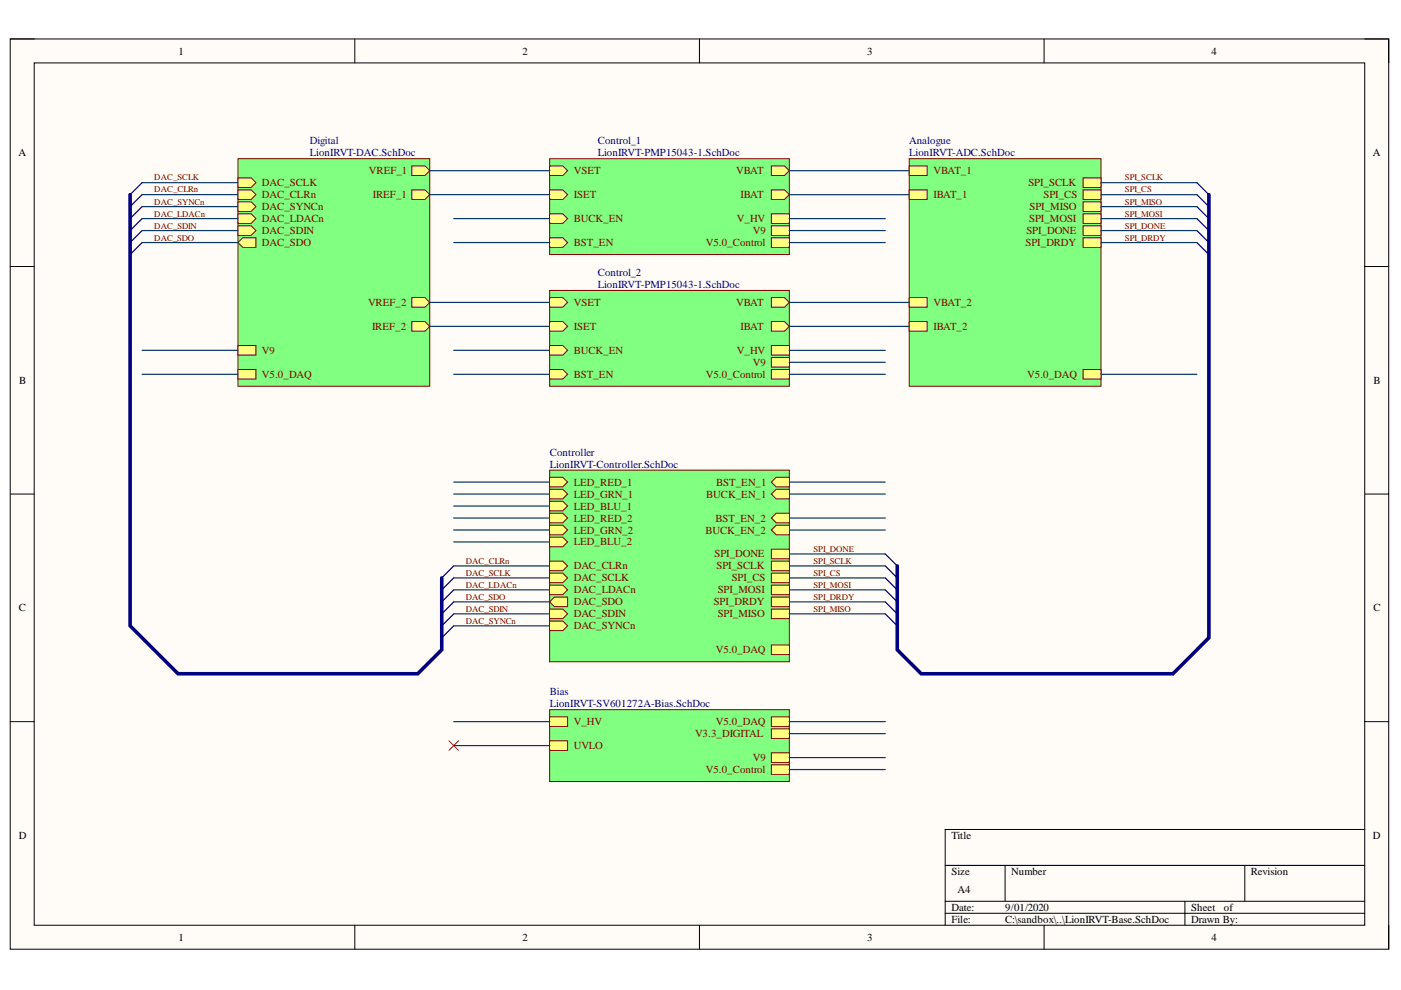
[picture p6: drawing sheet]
<svg xmlns="http://www.w3.org/2000/svg" width="297mm" height="210mm" viewBox="0 0 297 210" stroke-linecap="round" stroke-linejoin="round" font-family="sans-serif">
<path d="M2.2 8.3h292.2v193h-292.2z" fill-rule="evenodd" fill="#fffcf8"/>
<path d="M2.2 8.3h292.2v193h-292.2z" fill="none" stroke="#000" stroke-width=".21"/>
<path d="M7.2 13.3h282.2v182.9h-282.2z" fill-rule="evenodd" fill="#fffcf8"/>
<g fill="none" stroke="#000" stroke-width=".21">
<path d="M2.2 8.3h5M7.2 13.3h282.2v182.9h-282.2zM75.2 8.3v5M148.3 8.3v5M221.4 8.3v5M289.4 8.3h5v5M2.2 56.5h5M289.4 56.5h5M2.2 104.8h5M289.4 104.8h5M2.2 153h5M289.4 153h5"/>
<path d="M289.4 175.9h-89v20.3M75.2 196.2v5.1M148.3 196.2v5.1M200.4 183.5h89M200.4 191.1h89M200.4 193.6h89M213.1 183.5v7.6M221.4 196.2v5.1M251.2 191.1v5.1M263.9 183.5v7.6M294.4 196.2v5.1"/>
</g>
<path d="M50.5 33.6h40.6v48.3h-40.6z" fill-rule="evenodd" fill="#80ff80"/>
<path d="M50.5 33.6h40.6v48.3h-40.6z" fill="none" stroke="#800000" stroke-width=".21"/>
<path d="M50.5 73.3h3.8v2h-3.8z" fill-rule="evenodd" fill="#ffff80"/>
<path d="M50.5 73.3h3.8v2h-3.8z" fill="none" stroke="#800000" stroke-width=".21"/>
<path d="M50.5 37.7h2.7l1.1 1-1.1 1h-2.7z" fill-rule="evenodd" fill="#ffff80"/>
<path d="M50.5 37.7h2.7l1.1 1-1.1 1h-2.7z" fill="none" stroke="#800000" stroke-width=".21"/>
<path d="M87.3 40.3h2.8l1 1-1 1h-2.8z" fill-rule="evenodd" fill="#ffff80"/>
<path d="M87.3 40.3h2.8l1 1-1 1h-2.8z" fill="none" stroke="#800000" stroke-width=".21"/>
<path d="M50.5 42.8h2.7l1.1 1-1.1 1h-2.7z" fill-rule="evenodd" fill="#ffff80"/>
<path d="M50.5 42.8h2.7l1.1 1-1.1 1h-2.7z" fill="none" stroke="#800000" stroke-width=".21"/>
<path d="M87.3 63.1h2.8l1 1-1 1h-2.8z" fill-rule="evenodd" fill="#ffff80"/>
<path d="M87.3 63.1h2.8l1 1-1 1h-2.8z" fill="none" stroke="#800000" stroke-width=".21"/>
<path d="M50.5 40.3h2.7l1.1 1-1.1 1h-2.7z" fill-rule="evenodd" fill="#ffff80"/>
<path d="M50.5 40.3h2.7l1.1 1-1.1 1h-2.7z" fill="none" stroke="#800000" stroke-width=".21"/>
<path d="M50.5 45.3h2.7l1.1 1-1.1 1.1h-2.7z" fill-rule="evenodd" fill="#ffff80"/>
<path d="M50.5 45.3h2.7l1.1 1-1.1 1.1h-2.7z" fill="none" stroke="#800000" stroke-width=".21"/>
<path d="M50.5 78.3h3.8v2.1h-3.8z" fill-rule="evenodd" fill="#ffff80"/>
<path d="M50.5 78.3h3.8v2.1h-3.8z" fill="none" stroke="#800000" stroke-width=".21"/>
<path d="M50.5 47.9h2.7l1.1 1-1.1 1h-2.7z" fill-rule="evenodd" fill="#ffff80"/>
<path d="M50.5 47.9h2.7l1.1 1-1.1 1h-2.7z" fill="none" stroke="#800000" stroke-width=".21"/>
<path d="M87.3 35.2h2.8l1 1-1 1h-2.8z" fill-rule="evenodd" fill="#ffff80"/>
<path d="M87.3 35.2h2.8l1 1-1 1h-2.8z" fill="none" stroke="#800000" stroke-width=".21"/>
<path d="M50.5 51.4l1-1h2.8v2h-2.8z" fill-rule="evenodd" fill="#ffff80"/>
<path d="M50.5 51.4l1-1h2.8v2h-2.8z" fill="none" stroke="#800000" stroke-width=".21"/>
<path d="M87.3 68.2h2.8l1 1-1 1h-2.8z" fill-rule="evenodd" fill="#ffff80"/>
<path d="M87.3 68.2h2.8l1 1-1 1h-2.8z" fill="none" stroke="#800000" stroke-width=".21"/>
<path d="M116.5 33.6h50.9v20.4h-50.9z" fill-rule="evenodd" fill="#80ff80"/>
<path d="M116.5 33.6h50.9v20.4h-50.9z" fill="none" stroke="#800000" stroke-width=".21"/>
<path d="M163.5 35.2h2.8l1.1 1-1.1 1h-2.8z" fill-rule="evenodd" fill="#ffff80"/>
<path d="M163.5 35.2h2.8l1.1 1-1.1 1h-2.8z" fill="none" stroke="#800000" stroke-width=".21"/>
<path d="M163.5 45.3h3.9v2.1h-3.9z" fill-rule="evenodd" fill="#ffff80"/>
<path d="M163.5 45.3h3.9v2.1h-3.9z" fill="none" stroke="#800000" stroke-width=".21"/>
<path d="M163.5 50.4h3.9v2h-3.9z" fill-rule="evenodd" fill="#ffff80"/>
<path d="M163.5 50.4h3.9v2h-3.9z" fill="none" stroke="#800000" stroke-width=".21"/>
<path d="M163.5 40.3h2.8l1.1 1-1.1 1h-2.8z" fill-rule="evenodd" fill="#ffff80"/>
<path d="M163.5 40.3h2.8l1.1 1-1.1 1h-2.8z" fill="none" stroke="#800000" stroke-width=".21"/>
<path d="M116.5 40.3h2.8l1 1-1 1h-2.8z" fill-rule="evenodd" fill="#ffff80"/>
<path d="M116.5 40.3h2.8l1 1-1 1h-2.8z" fill="none" stroke="#800000" stroke-width=".21"/>
<path d="M116.5 45.3h2.8l1 1-1 1.1h-2.8z" fill-rule="evenodd" fill="#ffff80"/>
<path d="M116.5 45.3h2.8l1 1-1 1.1h-2.8z" fill="none" stroke="#800000" stroke-width=".21"/>
<path d="M163.5 47.9h3.9v2h-3.9z" fill-rule="evenodd" fill="#ffff80"/>
<path d="M163.5 47.9h3.9v2h-3.9z" fill="none" stroke="#800000" stroke-width=".21"/>
<path d="M116.5 50.4h2.8l1 1-1 1h-2.8z" fill-rule="evenodd" fill="#ffff80"/>
<path d="M116.5 50.4h2.8l1 1-1 1h-2.8z" fill="none" stroke="#800000" stroke-width=".21"/>
<path d="M116.5 35.2h2.8l1 1-1 1h-2.8z" fill-rule="evenodd" fill="#ffff80"/>
<path d="M116.5 35.2h2.8l1 1-1 1h-2.8z" fill="none" stroke="#800000" stroke-width=".21"/>
<path d="M192.8 33.6h40.6v48.3h-40.6z" fill-rule="evenodd" fill="#80ff80"/>
<path d="M192.8 33.6h40.6v48.3h-40.6z" fill="none" stroke="#800000" stroke-width=".21"/>
<path d="M192.8 68.2h3.8v2h-3.8z" fill-rule="evenodd" fill="#ffff80"/>
<path d="M192.8 68.2h3.8v2h-3.8z" fill="none" stroke="#800000" stroke-width=".21"/>
<path d="M229.6 47.9h3.8v2h-3.8z" fill-rule="evenodd" fill="#ffff80"/>
<path d="M229.6 47.9h3.8v2h-3.8z" fill="none" stroke="#800000" stroke-width=".21"/>
<path d="M229.6 37.7h3.8v2h-3.8z" fill-rule="evenodd" fill="#ffff80"/>
<path d="M229.6 37.7h3.8v2h-3.8z" fill="none" stroke="#800000" stroke-width=".21"/>
<path d="M192.8 40.3h3.8v2h-3.8z" fill-rule="evenodd" fill="#ffff80"/>
<path d="M192.8 40.3h3.8v2h-3.8z" fill="none" stroke="#800000" stroke-width=".21"/>
<path d="M229.6 40.3h3.8v2h-3.8z" fill-rule="evenodd" fill="#ffff80"/>
<path d="M229.6 40.3h3.8v2h-3.8z" fill="none" stroke="#800000" stroke-width=".21"/>
<path d="M192.8 35.2h3.8v2h-3.8z" fill-rule="evenodd" fill="#ffff80"/>
<path d="M192.8 35.2h3.8v2h-3.8z" fill="none" stroke="#800000" stroke-width=".21"/>
<path d="M229.6 50.4h3.8v2h-3.8z" fill-rule="evenodd" fill="#ffff80"/>
<path d="M229.6 50.4h3.8v2h-3.8z" fill="none" stroke="#800000" stroke-width=".21"/>
<path d="M192.8 63.1h3.8v2h-3.8z" fill-rule="evenodd" fill="#ffff80"/>
<path d="M192.8 63.1h3.8v2h-3.8z" fill="none" stroke="#800000" stroke-width=".21"/>
<path d="M229.6 42.8h3.8v2h-3.8z" fill-rule="evenodd" fill="#ffff80"/>
<path d="M229.6 42.8h3.8v2h-3.8z" fill="none" stroke="#800000" stroke-width=".21"/>
<path d="M229.6 78.4h3.8v2h-3.8z" fill-rule="evenodd" fill="#ffff80"/>
<path d="M229.6 78.4h3.8v2h-3.8z" fill="none" stroke="#800000" stroke-width=".21"/>
<path d="M229.6 45.3h3.8v2.1h-3.8z" fill-rule="evenodd" fill="#ffff80"/>
<path d="M229.6 45.3h3.8v2.1h-3.8z" fill="none" stroke="#800000" stroke-width=".21"/>
<path d="M116.5 150.5h50.9v15.2h-50.9z" fill-rule="evenodd" fill="#80ff80"/>
<path d="M116.5 150.5h50.9v15.2h-50.9z" fill="none" stroke="#800000" stroke-width=".21"/>
<path d="M116.5 152h3.8v2h-3.8z" fill-rule="evenodd" fill="#ffff80"/>
<path d="M116.5 152h3.8v2h-3.8z" fill="none" stroke="#800000" stroke-width=".21"/>
<path d="M163.5 162.1h3.9v2.1h-3.9z" fill-rule="evenodd" fill="#ffff80"/>
<path d="M163.5 162.1h3.9v2.1h-3.9z" fill="none" stroke="#800000" stroke-width=".21"/>
<path d="M116.5 157.1h3.8v2h-3.8z" fill-rule="evenodd" fill="#ffff80"/>
<path d="M116.5 157.1h3.8v2h-3.8z" fill="none" stroke="#800000" stroke-width=".21"/>
<path d="M163.5 159.6h3.9v2h-3.9z" fill-rule="evenodd" fill="#ffff80"/>
<path d="M163.5 159.6h3.9v2h-3.9z" fill="none" stroke="#800000" stroke-width=".21"/>
<path d="M163.5 154.5h3.9v2.1h-3.9z" fill-rule="evenodd" fill="#ffff80"/>
<path d="M163.5 154.5h3.9v2.1h-3.9z" fill="none" stroke="#800000" stroke-width=".21"/>
<path d="M163.5 152h3.9v2h-3.9z" fill-rule="evenodd" fill="#ffff80"/>
<path d="M163.5 152h3.9v2h-3.9z" fill="none" stroke="#800000" stroke-width=".21"/>
<path d="M116.5 61.6h50.9v20.3h-50.9z" fill-rule="evenodd" fill="#80ff80"/>
<path d="M116.5 61.6h50.9v20.3h-50.9z" fill="none" stroke="#800000" stroke-width=".21"/>
<path d="M163.5 63.1h2.8l1.1 1-1.1 1h-2.8z" fill-rule="evenodd" fill="#ffff80"/>
<path d="M163.5 63.1h2.8l1.1 1-1.1 1h-2.8z" fill="none" stroke="#800000" stroke-width=".21"/>
<path d="M163.5 73.3h3.9v2h-3.9z" fill-rule="evenodd" fill="#ffff80"/>
<path d="M163.5 73.3h3.9v2h-3.9z" fill="none" stroke="#800000" stroke-width=".21"/>
<path d="M163.5 78.3h3.9v2.1h-3.9z" fill-rule="evenodd" fill="#ffff80"/>
<path d="M163.5 78.3h3.9v2.1h-3.9z" fill="none" stroke="#800000" stroke-width=".21"/>
<path d="M163.5 68.2h2.8l1.1 1-1.1 1h-2.8z" fill-rule="evenodd" fill="#ffff80"/>
<path d="M163.5 68.2h2.8l1.1 1-1.1 1h-2.8z" fill="none" stroke="#800000" stroke-width=".21"/>
<path d="M116.5 68.2h2.8l1 1-1 1h-2.8z" fill-rule="evenodd" fill="#ffff80"/>
<path d="M116.5 68.2h2.8l1 1-1 1h-2.8z" fill="none" stroke="#800000" stroke-width=".21"/>
<path d="M116.5 73.3h2.8l1 1-1 1h-2.8z" fill-rule="evenodd" fill="#ffff80"/>
<path d="M116.5 73.3h2.8l1 1-1 1h-2.8z" fill="none" stroke="#800000" stroke-width=".21"/>
<path d="M163.5 75.8h3.9v2h-3.9z" fill-rule="evenodd" fill="#ffff80"/>
<path d="M163.5 75.8h3.9v2h-3.9z" fill="none" stroke="#800000" stroke-width=".21"/>
<path d="M116.5 78.3h2.8l1 1.1-1 1h-2.8z" fill-rule="evenodd" fill="#ffff80"/>
<path d="M116.5 78.3h2.8l1 1.1-1 1h-2.8z" fill="none" stroke="#800000" stroke-width=".21"/>
<path d="M116.5 63.1h2.8l1 1-1 1h-2.8z" fill-rule="evenodd" fill="#ffff80"/>
<path d="M116.5 63.1h2.8l1 1-1 1h-2.8z" fill="none" stroke="#800000" stroke-width=".21"/>
<path d="M116.5 99.7h50.9v40.6h-50.9z" fill-rule="evenodd" fill="#80ff80"/>
<path d="M116.5 99.7h50.9v40.6h-50.9z" fill="none" stroke="#800000" stroke-width=".21"/>
<path d="M116.5 103.7h2.8l1 1.1-1 1h-2.8z" fill-rule="evenodd" fill="#ffff80"/>
<path d="M116.5 103.7h2.8l1 1.1-1 1h-2.8z" fill="none" stroke="#800000" stroke-width=".21"/>
<path d="M116.5 119h2.8l1 1-1 1h-2.8z" fill-rule="evenodd" fill="#ffff80"/>
<path d="M116.5 119h2.8l1 1-1 1h-2.8z" fill="none" stroke="#800000" stroke-width=".21"/>
<path d="M163.5 119h3.9v2h-3.9z" fill-rule="evenodd" fill="#ffff80"/>
<path d="M163.5 119h3.9v2h-3.9z" fill="none" stroke="#800000" stroke-width=".21"/>
<path d="M163.5 116.4h3.9v2.1h-3.9z" fill-rule="evenodd" fill="#ffff80"/>
<path d="M163.5 116.4h3.9v2.1h-3.9z" fill="none" stroke="#800000" stroke-width=".21"/>
<path d="M116.5 101.2h2.8l1 1-1 1h-2.8z" fill-rule="evenodd" fill="#ffff80"/>
<path d="M116.5 101.2h2.8l1 1-1 1h-2.8z" fill="none" stroke="#800000" stroke-width=".21"/>
<path d="M116.5 113.9h2.8l1 1-1 1h-2.8z" fill-rule="evenodd" fill="#ffff80"/>
<path d="M116.5 113.9h2.8l1 1-1 1h-2.8z" fill="none" stroke="#800000" stroke-width=".21"/>
<path d="M116.5 121.5h2.8l1 1-1 1h-2.8z" fill-rule="evenodd" fill="#ffff80"/>
<path d="M116.5 121.5h2.8l1 1-1 1h-2.8z" fill="none" stroke="#800000" stroke-width=".21"/>
<path d="M163.5 124.1h3.9v2h-3.9z" fill-rule="evenodd" fill="#ffff80"/>
<path d="M163.5 124.1h3.9v2h-3.9z" fill="none" stroke="#800000" stroke-width=".21"/>
<path d="M163.5 121.5h3.9v2h-3.9z" fill-rule="evenodd" fill="#ffff80"/>
<path d="M163.5 121.5h3.9v2h-3.9z" fill="none" stroke="#800000" stroke-width=".21"/>
<path d="M163.5 129.1h3.9v2.1h-3.9z" fill-rule="evenodd" fill="#ffff80"/>
<path d="M163.5 129.1h3.9v2.1h-3.9z" fill="none" stroke="#800000" stroke-width=".21"/>
<path d="M164.6 101.2h2.8v2h-2.8l-1.1-1z" fill-rule="evenodd" fill="#ffff80"/>
<path d="M164.6 101.2h2.8v2h-2.8l-1.1-1z" fill="none" stroke="#800000" stroke-width=".21"/>
<path d="M163.5 126.6h3.9v2h-3.9z" fill-rule="evenodd" fill="#ffff80"/>
<path d="M163.5 126.6h3.9v2h-3.9z" fill="none" stroke="#800000" stroke-width=".21"/>
<path d="M163.5 136.8h3.9v2h-3.9z" fill-rule="evenodd" fill="#ffff80"/>
<path d="M163.5 136.8h3.9v2h-3.9z" fill="none" stroke="#800000" stroke-width=".21"/>
<path d="M116.5 106.3h2.8l1 1-1 1h-2.8z" fill-rule="evenodd" fill="#ffff80"/>
<path d="M116.5 106.3h2.8l1 1-1 1h-2.8z" fill="none" stroke="#800000" stroke-width=".21"/>
<path d="M116.5 124.1h2.8l1 1-1 1h-2.8z" fill-rule="evenodd" fill="#ffff80"/>
<path d="M116.5 124.1h2.8l1 1-1 1h-2.8z" fill="none" stroke="#800000" stroke-width=".21"/>
<path d="M116.5 108.8h2.8l1 1-1 1.1h-2.8z" fill-rule="evenodd" fill="#ffff80"/>
<path d="M116.5 108.8h2.8l1 1-1 1.1h-2.8z" fill="none" stroke="#800000" stroke-width=".21"/>
<path d="M116.5 127.6l1-1h2.8v2h-2.8z" fill-rule="evenodd" fill="#ffff80"/>
<path d="M116.5 127.6l1-1h2.8v2h-2.8z" fill="none" stroke="#800000" stroke-width=".21"/>
<path d="M116.5 129.1h2.8l1 1-1 1.1h-2.8z" fill-rule="evenodd" fill="#ffff80"/>
<path d="M116.5 129.1h2.8l1 1-1 1.1h-2.8z" fill="none" stroke="#800000" stroke-width=".21"/>
<path d="M163.5 104.8l1.1-1.1h2.8v2.1h-2.8z" fill-rule="evenodd" fill="#ffff80"/>
<path d="M163.5 104.8l1.1-1.1h2.8v2.1h-2.8z" fill="none" stroke="#800000" stroke-width=".21"/>
<path d="M116.5 111.4h2.8l1 1-1 1h-2.8z" fill-rule="evenodd" fill="#ffff80"/>
<path d="M116.5 111.4h2.8l1 1-1 1h-2.8z" fill="none" stroke="#800000" stroke-width=".21"/>
<path d="M163.5 112.4l1.1-1h2.8v2h-2.8z" fill-rule="evenodd" fill="#ffff80"/>
<path d="M163.5 112.4l1.1-1h2.8v2h-2.8z" fill="none" stroke="#800000" stroke-width=".21"/>
<path d="M163.5 109.8l1.1-1h2.8v2.1h-2.8z" fill-rule="evenodd" fill="#ffff80"/>
<path d="M163.5 109.8l1.1-1h2.8v2.1h-2.8z" fill="none" stroke="#800000" stroke-width=".21"/>
<path d="M116.5 131.7h2.8l1 1-1 1h-2.8z" fill-rule="evenodd" fill="#ffff80"/>
<path d="M116.5 131.7h2.8l1 1-1 1h-2.8z" fill="none" stroke="#800000" stroke-width=".21"/>
<path d="M95.2 157.1l2 2M97.2 157.1l-2 2" fill="none" stroke="#f00" stroke-width=".21"/>
<g fill="none" stroke="#000080" stroke-width=".25">
<path d="M30.1 38.7l-2.5 2.6M253.8 38.7l2.5 2.6M30.1 41.3l-2.5 2.5M30.1 43.8l-2.5 2.5M30.1 46.3l-2.5 2.6M30.1 48.9l-2.5 2.5M30.1 51.4l-2.5 2.6M253.8 51.4l2.5 2.6M253.8 48.9l2.5 2.5M253.8 46.4l2.5 2.5M253.8 43.8l2.5 2.6M253.8 41.3l2.5 2.5"/>
<path d="M96.2 120l-2.5 2.5M187.7 120l2.5 2.5M187.7 117.5l2.5 2.5M96.2 122.5l-2.5 2.6M96.2 125.1l-2.5 2.5M96.2 127.6l-2.5 2.5M96.2 130.1l-2.5 2.6M96.2 132.7l-2.5 2.5M187.7 130.1l2.5 2.6M187.7 127.6l2.5 2.5M187.7 125.1l2.5 2.5M187.7 122.5l2.5 2.6"/>
</g>
<g fill="none" stroke="#073763" stroke-width=".25">
<path d="M30.1 38.7h20.4M91.1 36.2h25.4M167.4 36.2h25.4M233.4 38.7h20.4M30.1 51.4h20.4M30.1 48.9h20.4M30.1 46.3h20.4M30.1 43.8h20.4M30.1 41.3h20.4M91.1 41.3h25.4M96.2 51.4h20.3M96.2 46.3h20.3"/>
<path d="M167.4 51.4h20.3M167.4 48.9h20.3M167.4 46.4h20.3M167.4 41.3h25.4M233.4 51.4h20.4M233.4 48.9h20.4M233.4 46.4h20.4M233.4 43.8h20.4M233.4 41.3h20.4M30.1 79.4h20.4M30.1 74.3h20.4M91.1 69.2h25.4"/>
<path d="M91.1 64.1h25.4M96.2 79.4h20.3M96.2 74.3h20.3M167.4 79.4h20.3M167.4 74.3h20.3M167.4 69.2h25.4M167.4 64.1h25.4M167.4 76.8h20.3M233.4 79.4h20.4M96.2 120h20.3M96.2 114.9h20.3M96.2 112.4h20.3"/>
<path d="M96.2 109.8h20.3M96.2 107.3h20.3M96.2 104.8h20.3M96.2 102.2h20.3M167.4 120h20.3M167.4 112.4h20.3M167.4 109.8h20.3M167.4 104.8h20.3M167.4 102.2h20.3M167.4 117.5h20.3M96.2 132.7h20.3M96.2 130.1h20.3"/>
<path d="M96.2 127.6h20.3M96.2 125.1h20.3M96.2 122.5h20.3M167.4 130.1h20.3M167.4 127.6h20.3M167.4 125.1h20.3M167.4 122.5h20.3M96.2 158.1h20.3M96.2 153h20.3M167.4 153h20.3M167.4 155.5h20.3M167.4 163.2h20.3"/>
<path d="M167.4 160.6h20.3"/>
</g>
<path d="M27.6 41.3v91.4l10.2 10.1h50.8l5.1-5v-15.3M256.3 41.3v93.9l-7.6 7.7h-53.4l-5.1-5.1v-17.8" fill="none" stroke="#000080" stroke-width=".76"/>
<g font-size="2.3">
<text x="37.9" y="11.6">1</text>
<text x="110.8" y="11.6">2</text>
<text x="183.9" y="11.6">3</text>
<text x="256.9" y="11.6">4</text>
<text x="3.9" y="33.1">A</text>
<text x="291.1" y="33.1">A</text>
<text x="4.1" y="81.3">B</text>
<text x="291.2" y="81.3">B</text>
<text x="4" y="129.6">C</text>
<text x="291.2" y="129.6">C</text>
<text x="4" y="177.8">D</text>
<text x="201.7" y="177.8">Title</text>
<text x="291.1" y="177.8">D</text>
<text x="201.7" y="185.5">Size</text>
<text x="214.4" y="185.5">Number</text>
<text x="265.2" y="185.5">Revision</text>
<text x="203" y="189.3">A4</text>
<text x="201.7" y="193.1">Date:</text>
<text x="201.7" y="195.7">File:</text>
<text x="213.1" y="193.1">9/01/2020</text>
<text x="213.1" y="195.7">C:\sandbox\..\LionIRVT-Base.SchDoc</text>
<text x="252.5" y="193.1">Sheet</text>
<text x="252.5" y="195.7">Drawn By:</text>
<text x="259.5" y="193.1">of</text>
<text x="37.9" y="199.5">1</text>
<text x="110.8" y="199.5">2</text>
<text x="183.9" y="199.5">3</text>
<text x="256.9" y="199.5">4</text>
</g>
<g font-size="2.3" fill="#000080">
<text x="65.7" y="30.6">Digital</text>
<text x="65.7" y="33.1">LionIRVT-DAC.SchDoc</text>
<text x="126.7" y="30.6">Control_1</text>
<text x="126.7" y="33.1">LionIRVT-PMP15043-1.SchDoc</text>
<text x="192.8" y="30.6">Analogue</text>
<text x="192.8" y="33.1">LionIRVT-ADC.SchDoc</text>
<text x="126.7" y="58.5">Control_2</text>
<text x="126.7" y="61.1">LionIRVT-PMP15043-1.SchDoc</text>
<text x="116.6" y="96.6">Controller</text>
<text x="116.6" y="99.2">LionIRVT-Controller.SchDoc</text>
<text x="116.6" y="147.4">Bias</text>
<text x="116.6" y="150">LionIRVT-SV601272A-Bias.SchDoc</text>
</g>
<g font-size="2.3" fill="#800000">
<text x="55.5" y="39.4">DAC_SCLK</text>
<text x="55.5" y="42">DAC_CLRn</text>
<text x="78.2" y="36.9">VREF_1</text>
<text x="79.1" y="42">IREF_1</text>
<text x="121.7" y="42">ISET</text>
<text x="121.7" y="36.9">VSET</text>
<text x="156.1" y="36.9">VBAT</text>
<text x="157" y="42">IBAT</text>
<text x="197.9" y="42">IBAT_1</text>
<text x="197.9" y="36.9">VBAT_1</text>
<text x="218" y="39.4">SPI_SCLK</text>
<text x="221.3" y="42">SPI_CS</text>
<text x="55.5" y="44.5">DAC_SYNCn</text>
<text x="55.5" y="47">DAC_LDACn</text>
<text x="121.7" y="47">BUCK_EN</text>
<text x="156.2" y="47">V_HV</text>
<text x="218.2" y="47">SPI_MOSI</text>
<text x="218.3" y="44.5">SPI_MISO</text>
<text x="55.5" y="49.7">DAC_SDIN</text>
<text x="55.5" y="52.2">DAC_SDO</text>
<text x="121.7" y="52.2">BST_EN</text>
<text x="149.6" y="52.2">V5.0_Control</text>
<text x="159.6" y="49.7">V9</text>
<text x="217.5" y="52.2">SPI_DRDY</text>
<text x="217.6" y="49.7">SPI_DONE</text>
<text x="78" y="64.9">VREF_2</text>
<text x="121.7" y="64.9">VSET</text>
<text x="156.1" y="64.9">VBAT</text>
<text x="197.9" y="64.9">VBAT_2</text>
<text x="78.9" y="69.9">IREF_2</text>
<text x="121.7" y="69.9">ISET</text>
<text x="157" y="69.9">IBAT</text>
<text x="197.9" y="69.9">IBAT_2</text>
<text x="55.5" y="75">V9</text>
<text x="121.7" y="75">BUCK_EN</text>
<text x="156.2" y="75">V_HV</text>
<text x="159.6" y="77.5">V9</text>
<text x="55.5" y="80.1">V5.0_DAQ</text>
<text x="121.7" y="80.1">BST_EN</text>
<text x="149.6" y="80.1">V5.0_Control</text>
<text x="217.8" y="80.1">V5.0_DAQ</text>
<text x="121.7" y="105.5">LED_GRN_1</text>
<text x="121.7" y="103">LED_RED_1</text>
<text x="149.7" y="105.5">BUCK_EN_1</text>
<text x="151.8" y="103">BST_EN_1</text>
<text x="121.7" y="108">LED_BLU_1</text>
<text x="121.7" y="110.6">LED_RED_2</text>
<text x="121.7" y="113.1">LED_GRN_2</text>
<text x="149.6" y="113.1">BUCK_EN_2</text>
<text x="151.7" y="110.6">BST_EN_2</text>
<text x="121.7" y="115.7">LED_BLU_2</text>
<text x="151.5" y="118.2">SPI_DONE</text>
<text x="121.7" y="120.7">DAC_CLRn</text>
<text x="121.7" y="123.3">DAC_SCLK</text>
<text x="121.7" y="125.8">DAC_LDACn</text>
<text x="151.9" y="120.7">SPI_SCLK</text>
<text x="152.2" y="125.8">SPI_MOSI</text>
<text x="155.1" y="123.3">SPI_CS</text>
<text x="121.7" y="128.3">DAC_SDO</text>
<text x="121.7" y="130.9">DAC_SDIN</text>
<text x="151.3" y="128.3">SPI_DRDY</text>
<text x="152.2" y="130.9">SPI_MISO</text>
<text x="121.7" y="133.4">DAC_SYNCn</text>
<text x="151.8" y="138.5">V5.0_DAQ</text>
<text x="121.7" y="153.8">V_HV</text>
<text x="151.8" y="153.8">V5.0_DAQ</text>
<text x="121.7" y="158.8">UVLO</text>
<text x="147.4" y="156.3">V3.3_DIGITAL</text>
<text x="159.6" y="161.4">V9</text>
<text x="149.6" y="163.9">V5.0_Control</text>
</g>
<g font-size="1.9" fill="#800000">
<text x="32.7" y="40.8">DAC_CLRn</text>
<text x="32.7" y="38.3">DAC_SCLK</text>
<text x="238.5" y="38.3">SPI_SCLK</text>
<text x="238.5" y="40.8">SPI_CS</text>
<text x="32.7" y="43.4">DAC_SYNCn</text>
<text x="32.7" y="46">DAC_LDACn</text>
<text x="238.5" y="43.4">SPI_MISO</text>
<text x="238.5" y="46">SPI_MOSI</text>
<text x="32.7" y="48.5">DAC_SDIN</text>
<text x="32.7" y="51">DAC_SDO</text>
<text x="238.5" y="48.5">SPI_DONE</text>
<text x="238.5" y="51">SPI_DRDY</text>
<text x="98.8" y="119.5">DAC_CLRn</text>
<text x="172.5" y="119.5">SPI_SCLK</text>
<text x="172.5" y="117">SPI_DONE</text>
<text x="98.8" y="122.1">DAC_SCLK</text>
<text x="98.8" y="124.6">DAC_LDACn</text>
<text x="172.5" y="122.1">SPI_CS</text>
<text x="172.5" y="124.6">SPI_MOSI</text>
<text x="98.8" y="129.8">DAC_SDIN</text>
<text x="98.8" y="127.1">DAC_SDO</text>
<text x="172.5" y="129.8">SPI_MISO</text>
<text x="172.5" y="127.1">SPI_DRDY</text>
<text x="98.8" y="132.3">DAC_SYNCn</text>
</g>
</svg>
